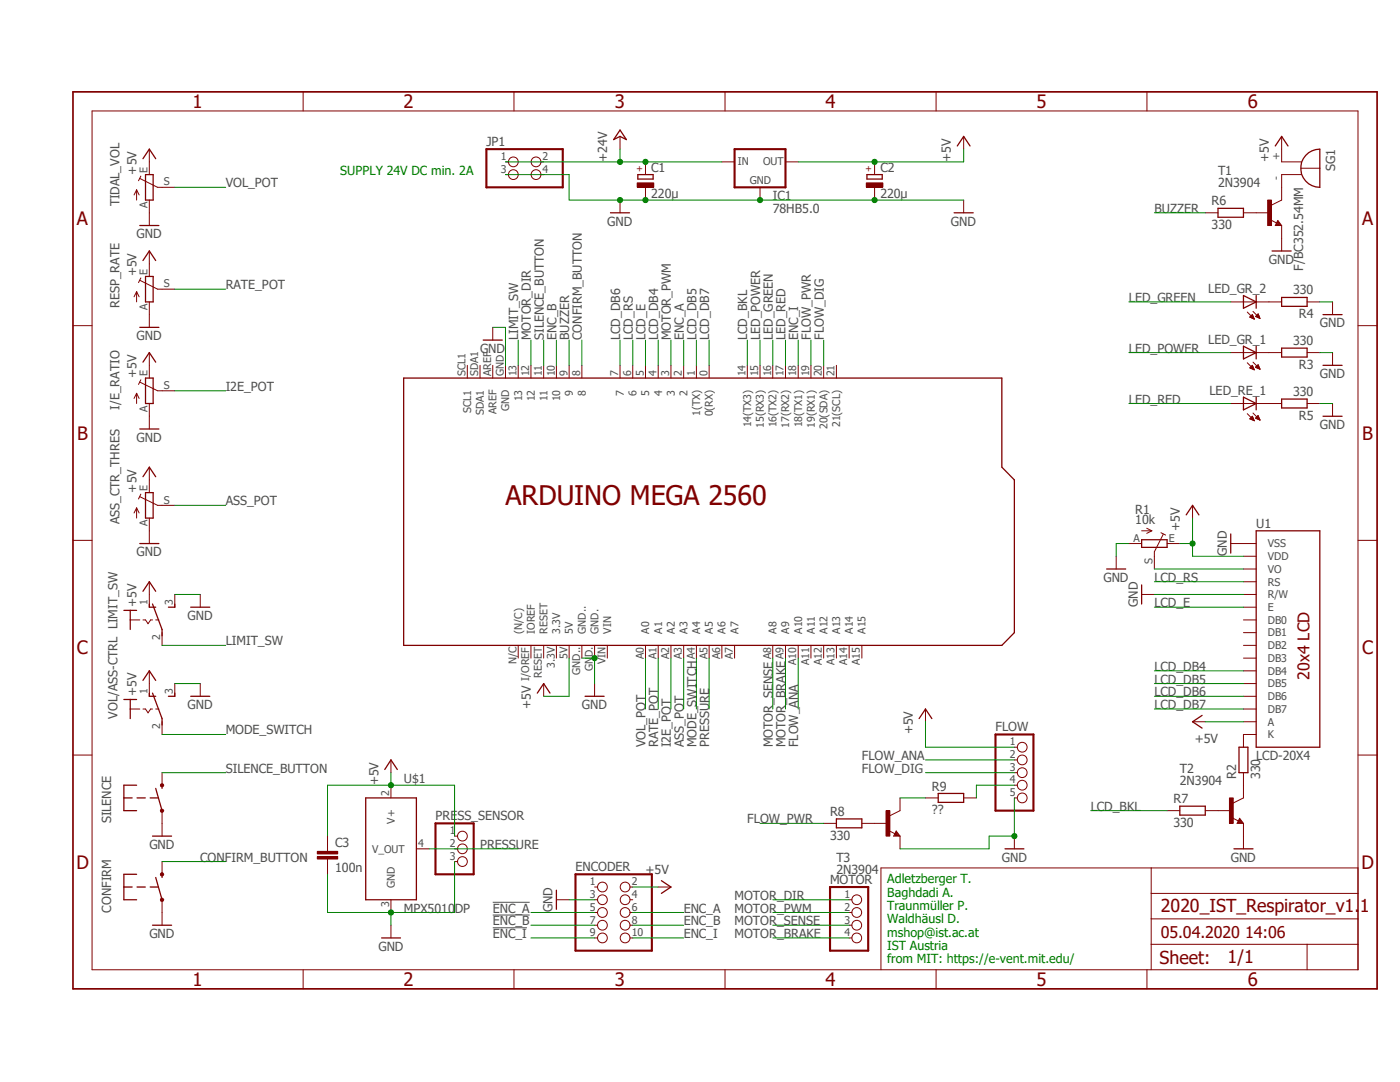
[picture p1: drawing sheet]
<svg xmlns="http://www.w3.org/2000/svg" width="279mm" height="216mm" viewBox="0 0 279 216" stroke-linecap="round" stroke-linejoin="round" font-family="sans-serif">
<path d="M14.1 18l261.1 179.9M275.2 18l-261.1 179.9" fill="none" stroke="#fff" stroke-width=".2"/>
<path d="M98.3 185.1h6.9M98.3 182.6h7.4M98.3 180h7.4" fill="none" stroke="#505050" stroke-width=".2"/>
<path d="M97.1 29.8h15.2v7.6h-15.2z" fill="none" stroke="#800000" stroke-width=".42"/>
<g fill="none" stroke="#800000" stroke-width=".2">
<path d="M100.9 32.3h.6M100.9 34.8h.6M107.9 32.3h.6M107.9 34.8h.6"/>
<circle cx="102.4" cy="32.3" r=".98"/>
<circle cx="102.4" cy="34.8" r=".98"/>
<circle cx="107" cy="32.3" r=".98"/>
<circle cx="107" cy="34.8" r=".98"/>
</g>
<path d="M127.3 34.8h3v.9h-3z" fill="none" stroke="#800000" stroke-width=".25"/>
<path d="M127.2 36.5h3.3v.8h-3.3z" fill-rule="evenodd" fill="#800000"/>
<path d="M127.2 36.5h3.3v.8h-3.3zM128.8 32.3v2.5M128.8 37.4v2.5" fill="none" stroke="#800000" stroke-width=".2"/>
<path d="M173 34.8h3.1v.9h-3.1z" fill="none" stroke="#800000" stroke-width=".25"/>
<path d="M172.9 36.5h3.3v.8h-3.3z" fill-rule="evenodd" fill="#800000"/>
<g fill="none" stroke="#800000" stroke-width=".2">
<path d="M60.5 18.3v3.8M102.6 18.3v3.8M144.7 18.3v3.8M186.8 18.3v3.8M228.9 18.3v3.8M18.4 22.1h252.6v171.4h-252.6zM27.3 37.9v2M27.3 37.9l-.5 1M27.3 37.9l.5 1M27.9 35.6l3.6 1.8h3.4M28.1 35.1l-.5 1M29.8 29.8v5"/>
<path d="M29.8 39.9v5.1M123.7 27.2v2.6M123.7 39.9v2.6M144.1 32.3h2.5M151.7 37.4v2.5M156.8 32.3h2.5M172.9 36.5h3.3v.8h-3.3zM174.5 32.3v2.5M174.5 37.4v2.5M192.3 27.2v2.6M192.3 39.9v2.6M255.8 39.9l-2.1 1"/>
<path d="M27.3 58.2v2M27.3 58.2l-.5 1M27.3 58.2l.5 1M27.9 55.9l3.6 1.8h3.4M28.1 55.5l-.5 .9M29.8 50.1v5.1M253.5 43.9l1.3 .6M255 44l.8 1h-1.3zM14.6 65h3.8M27.3 78.5v2M27.3 78.5l-.5 1M27.3 78.5l.5 1"/>
<path d="M27.9 76.2l3.6 1.8h3.4M28.1 75.8l-.5 .9M29.8 60.2v5.1M29.8 70.4v5M98.3 65.3v2.6M245.6 70.4h10.2M245.6 60.2h10.2M248.9 72.4l1.4 1.4M248.9 62.3l1.4 1.4M249.4 73.4l.5-.5 .4 .9zM249.4 63.3l.9 .4M249.4 63.3l.5-.5 .4 .9"/>
<path d="M249.4 63.2h.7M249.5 73.4h.6M249.5 63.2h.6M249.6 73.5h.6M249.6 73.3h.5M249.6 63.3h.6M249.6 73.2h.5M249.6 63.1h.5M249.7 73.1h.3M249.7 63h.3M249.8 73.6h.4M249.8 73h.2"/>
<path d="M249.8 63.5h.4M249.8 62.9h.2M249.9 72.9h.1M249.9 62.8h.1M250 73.7h.3M250 63.5h.3M250.1 72.3l1.4 1.4M250.1 62.1l1.4 1.4M250.2 73.7h.1M250.2 63.6h.1M250.6 73.3h.7M250.6 73.3l.9 .4"/>
<path d="M250.6 73.3l.5-.5 .4 .9M250.7 73.2h.5M250.7 63.2h.6M250.7 63.1h.6M250.7 73.1h.5M250.7 63h.5M250.8 73.4h.5M250.8 73h.4M250.8 62.9h.4M250.9 63.2h.4M250.9 72.9h.3M250.9 62.8h.3"/>
<path d="M251 73.5h.4M251 62.7h.1M251 72.9h.1M251 63.3h.4M251.1 62.7l-.5 .5 .9 .3M251.1 62.7l.4 .8M251.1 62.7h.1M251.2 73.6h.2M251.2 63.5h.2M251.4 73.7h.1M260.9 70.4h2.5M260.9 60.2h2.5"/>
<path d="M271 65h3.8M27.9 99.1l3.6 1.7h3.4M28.1 98.6l-.5 1M29.8 80.5v5.1M29.8 93.2v5.1M245.6 80.5h10.2M248.9 82.5l1.4 1.4M249.4 83.6l.5-.5 .4 .8zM249.5 83.6h.7M249.5 83.5h.6M249.6 83.4h.5M249.7 83.7h.5"/>
<path d="M249.7 83.4h.4M249.8 83.2h.2M249.9 83.1h.1M249.9 83.8h.3M250.1 82.4l1.4 1.4M250.1 83.9h.2M250.3 83.9h.1M250.6 83.4l.5-.5 .4 .9zM250.6 83.4h.7M250.7 83.4h.5M250.7 83.5h.6M250.8 83.2h.4"/>
<path d="M250.9 83.1h.3M250.9 83.6h.5M251 83.1h.1M251 83h.1M251.1 83.7h.3M251.3 83.8h.2M260.9 80.5h2.5M14.6 107.8h3.8M27.3 101.3v2.1M27.3 101.3l-.5 1.1M27.3 101.3l.5 1.1M29.8 103.4v5.1"/>
<path d="M29.8 116.1v5.1M34.9 118.6v2.6M40 118.6v2.6M225.3 108.5h2.5M227.8 105.9h2.1M228.9 105.4l1 .5M229.9 105.9l-1 .5M231.7 106.3l.9 .5M232.2 106.6l-1.8 3.5v3.4M232.9 108.5h2.6M248.2 108.5h2.5M248.2 118.6h2.5"/>
<path d="M248.2 116.1h2.5M248.2 111h2.5M248.2 113.5h2.5M271 107.8h3.8M26 123.7h1.9M28.5 123.7h.5l.5 .8 .6-.8h.3M29.8 133.9v5M31.1 123.7h.6M32.3 126.2v2.6M34.9 136.4v2.5M40 136.4v2.5M108.5 136.4v2.5"/>
<path d="M118.7 136.4v2.5M248.2 123.7h2.5M248.2 126.2h2.5M248.2 128.8h2.5M248.2 131.3h2.5M248.2 133.9h2.5M248.2 136.4h2.5M248.2 138.9h2.5M248.2 121.2h2.5M14.6 150.7h3.8M26 141.5h1.9M28.5 141.5h.5l.5 .7 .6-.7h.3"/>
<path d="M31.1 141.5h.6M32.3 144v2.6M248.2 141.5h2.5M248.2 144h2.5M248.2 154.2v2.5M250.7 146.6h-2.5v2.5M271 150.7h3.8M32.3 164.3v2.5M118.7 177h.5M118.7 179.5h.5M125.7 177h.6M125.7 179.5h.6"/>
<path d="M229.7 173.2v20.3M229.7 178.3h41.3M271 173.2h-95.2v20.3M32.3 182.1v2.5M60.5 193.5v3.8M102.6 193.5v3.8M118.7 182.1h.5M118.7 184.6h.5M118.7 187.2h.5M125.7 182.1h.6M125.7 184.6h.6M125.7 187.2h.6"/>
<path d="M144.7 193.5v3.8M186.8 193.5v3.8M228.9 193.5v3.8M229.7 188.4h41.3M229.7 183.3h41.3M260.9 188.4v5.1"/>
<circle cx="120.2" cy="179.5" r=".98"/>
<circle cx="120.2" cy="177" r=".98"/>
<circle cx="124.8" cy="177" r=".98"/>
<circle cx="124.8" cy="179.5" r=".98"/>
<circle cx="120.2" cy="182.1" r=".98"/>
<circle cx="120.2" cy="187.2" r=".98"/>
<circle cx="120.2" cy="184.6" r=".98"/>
<circle cx="124.8" cy="182.1" r=".98"/>
<circle cx="124.8" cy="184.6" r=".98"/>
<circle cx="124.8" cy="187.2" r=".98"/>
</g>
<path d="M146.6 29.8h10.2v7.6h-10.2zM114.9 174.5h15.2v15.2h-15.2z" fill="none" stroke="#800000" stroke-width=".42"/>
<g fill="none" stroke="#800000" stroke-width=".25">
<path d="M28.5 31.7l1.3-1.9 1.3 1.9M29 34.8h1.6v5.1h-1.6zM123.7 26l1.3 1.9-1.3-.7-1.2 .7zM191.1 29.1l1.2-1.9 1.3 1.9M27.9 45h3.8M28.5 52l1.3-1.9 1.3 1.9M29 55.2h1.6v5h-1.6zM121.8 42.5h3.8M190.4 42.5h3.8M248.2 59l2.5 1.2-2.5 1.3zM250.7 59v2.5M255 44.5l.1 .2h-.3l.2-.5 .5 .7h-.7"/>
<path d="M255.8 59.4h5.1v1.7h-5.1zM27.9 65.3h3.8M28.5 72.3l1.3-1.9 1.3 1.9M29 75.4h1.6v5.1h-1.6zM96.4 67.9h3.8M248.2 69.1l2.5 1.3-2.5 1.2zM248.2 79.2l2.5 1.3-2.5 1.3zM250.7 69.1v2.5M250.7 79.2v2.6M255.8 69.5h5.1v1.7h-5.1zM255.8 79.6h5.1v1.8h-5.1zM27.9 85.6h3.8"/>
<path d="M28.5 95.1l1.3-1.9 1.3 1.9M29 98.3h1.6v5.1h-1.6zM27.9 108.5h3.8M28.5 118l1.3-1.9 1.3 1.9M227.8 107.7h5.1v1.5h-5.1zM250.7 105.9h12.7v43.2h-12.7zM24.7 121.8h2.6M24.7 139.6h2.6M26 121.8v3.8M26 139.6v3.8M28.5 135.8l1.3-1.9 1.3 1.9M29.8 138.3v.6h1.3"/>
<path d="M29.8 120.5v.7h1.3M30.4 120.5l1.9 5.1v1.3M30.4 138.3l1.9 5.1v1.3M34.9 138.3v.6h-1.3M34.9 120.5v.7h-1.3M38.1 138.9h3.8M38.1 121.2h3.8M107.2 138.3l1.3-1.9 1.3 1.9M116.8 138.9h3.8M247.3 149.1h1.7v5.1h-1.7zM30.4 166.8h3.8M30.4 184.6h3.8"/>
</g>
<path d="M14.6 18.3h260.2v179h-260.2z" fill="none" stroke="#800000" stroke-width=".34"/>
<path d="M253 39.9h.7v5.1h-.7z" fill-rule="evenodd" fill="#800000"/>
<path d="M253 39.9h.7v5.1h-.7zM255.8 37.4v2.5M250.7 42.5h2.5M255.8 45v2.5M248.2 159.2l-2.1 1M245.9 163.2l1.3 .6M247.4 163.3l.8 1h-1.3z" fill="none" stroke="#800000" stroke-width=".2"/>
<path d="M247.4 163.8l.1 .2h-.4l.3-.5 .5 .7h-.8" fill="none" stroke="#800000" stroke-width=".25"/>
<path d="M245.4 159.2h.7v5.1h-.7z" fill-rule="evenodd" fill="#800000"/>
<g fill="none" stroke="#800000" stroke-width=".2">
<path d="M255.8 27.2v5.1h3.9M259.6 33.6h3.8M259.7 34.8h-3.9v2.6M240.5 42.5h2.6M248.2 42.5h2.5M255.8 47.5v2.6M265.9 60.2v2.6M265.9 70.4v2.5M265.9 80.5v2.6M222.8 111v2.5M227.8 118.6h2.6M238 100.8v2.6"/>
<path d="M245.6 108.5h2.6M78 151.6v2.6M78 156.7v2.5M238 144h2.5M245.4 159.2h.7v5.1h-.7zM248.2 156.7v2.5M65.4 169.4v.5M65.4 171.4v.5M78 179.5v2.6M83.1 169.4h2.5M90.7 169.4h.6M90.7 166.8h.6"/>
<path d="M90.7 171.9h.6M111 179.5h2.6M131.4 177h2.5M169.5 179.5h.5M232.9 161.8h2.6M240.5 161.8h5.1M248.2 164.3v5.1M78 184.6v2.6M169.5 182.1h.5M169.5 184.6h.5M169.5 187.2h.5"/>
<circle cx="92.3" cy="166.8" r=".98"/>
<circle cx="92.3" cy="169.4" r=".98"/>
<circle cx="92.3" cy="171.9" r=".98"/>
<circle cx="171" cy="179.5" r=".98"/>
<circle cx="171" cy="187.2" r=".98"/>
<circle cx="171" cy="182.1" r=".98"/>
<circle cx="171" cy="184.6" r=".98"/>
</g>
<g fill="none" stroke="#800000" stroke-width=".25">
<path d="M254.5 29.1l1.3-1.9 1.2 1.9M260.6 31a3.8 3.8 0 0 1 2.8-1.2v7.6a3.8 3.8 0 0 1-3.5-2.3 3.8 3.8 0 0 1 .7-4.1zM243.1 41.6h5.1v1.7h-5.1zM253.9 50.1h3.8M264 62.8h3.8M264 72.9h3.8M264 83.1h3.8M220.9 113.5h3.8M227.8 116.7v3.8M236.7 102.7l1.3-1.9 1.3 1.9M245.6 106.6v3.8M73 159.2h10.1v20.3h-10.1z"/>
<path d="M76.8 153.5l1.2-1.9 1.3 1.9M239.9 142.7l-1.9 1.3 1.9 1.3M111 177.6v3.8M132 175.7l1.9 1.3-1.9 1.3M235.5 160.9h5v1.7h-5zM246.3 169.4h3.8M76.2 187.2h3.7"/>
</g>
<path d="M86.9 164.3h7.6v10.2h-7.6zM165.7 177h7.6v12.7h-7.6z" fill="none" stroke="#800000" stroke-width=".42"/>
<path d="M63.3 170.9h4.1v.5h-4.1z" fill-rule="evenodd" fill="#800000"/>
<path d="M63.3 170.9h4.1v.5h-4.1z" fill="none" stroke="#800000" stroke-width=".2"/>
<path d="M63.3 169.9h4.1v.5h-4.1z" fill-rule="evenodd" fill="#800000"/>
<g fill="none" stroke="#800000" stroke-width=".2">
<path d="M93.3 72.9v2.5M95.8 72.9v2.5M98.3 72.9v2.5M100.9 72.9v2.5M103.4 72.9v2.5M106 72.9v2.5M108.5 72.9v2.5M111 72.9v2.5M113.6 72.9v2.5M116.1 72.9v2.5M123.7 72.9v2.5M126.3 72.9v2.5"/>
<path d="M128.8 72.9v2.5M131.4 72.9v2.5M133.9 72.9v2.5M136.4 72.9v2.5M139 72.9v2.5M141.5 72.9v2.5M149.1 72.9v2.5M151.7 72.9v2.5M154.2 72.9v2.5M156.8 72.9v2.5M159.3 72.9v2.5M161.8 72.9v2.5"/>
<path d="M164.4 72.9v2.5M166.9 72.9v2.5M103.4 128.8v2.5M106 128.8v2.5M108.5 128.8v2.5M111 128.8v2.5M113.6 128.8v2.5M116.1 128.8v2.5M118.7 128.8v2.5M121.2 128.8v2.5M128.8 128.8v2.5M131.4 128.8v2.5"/>
<path d="M133.9 128.8v2.5M136.4 128.8v2.5M139 128.8v2.5M141.5 128.8v2.5M144.1 128.8v2.5M146.6 128.8v2.5M154.2 128.8v2.5M156.8 128.8v2.5M159.3 128.8v2.5M161.8 128.8v2.5M164.4 128.8v2.5M166.9 128.8v2.5"/>
<path d="M169.5 128.8v2.5M172 128.8v2.5M63.3 169.9h4.1v.5h-4.1zM65.4 166.8v2.6M65.4 171.9v2.6"/>
</g>
<path d="M80.6 75.4h119.3v17.8l2.5 2.6v30.4l-2.5 2.6h-119.3zM31.1 157.3l1.2 4.5M32.3 156.7v.6" fill="none" stroke="#800000" stroke-width=".25"/>
<path d="M32.1 161.5h.5l.1 .3-.1 .2h-.5z" fill-rule="evenodd" fill="#800000"/>
<path d="M32.1 161.5h.5l.1 .3-.1 .2h-.5z" fill="none" stroke="#800000" stroke-width=".2"/>
<path d="M32.1 156.5h.5l.1 .2-.1 .2h-.5z" fill-rule="evenodd" fill="#800000"/>
<path d="M32.1 156.5h.5l.1 .2-.1 .2h-.5zM32.3 154.2v2.5M32.3 161.8v2.5" fill="none" stroke="#800000" stroke-width=".2"/>
<path d="M24.7 159.2h1.7M27.3 156.7h-2.6v5.1h2.6M27.3 159.2h1.7M30 159.2h1.6M31.1 175.1l1.2 4.4M32.3 174.5v.6" fill="none" stroke="#800000" stroke-width=".25"/>
<path d="M32.1 179.3l.2-.1 .3 .1 .1 .2-.1 .3h-.5z" fill-rule="evenodd" fill="#800000"/>
<path d="M32.1 179.3l.2-.1 .3 .1 .1 .2-.1 .3h-.5z" fill="none" stroke="#800000" stroke-width=".2"/>
<path d="M32.1 174.2l.2-.1 .3 .1 .1 .3-.1 .2h-.5z" fill-rule="evenodd" fill="#800000"/>
<g fill="none" stroke="#800000" stroke-width=".2">
<path d="M202.4 149.1h.6M202.4 151.6h.6M202.4 154.2h.6M202.4 156.7h.6M202.4 159.2h.6M32.1 174.2l.2-.1 .3 .1 .1 .3-.1 .2h-.5zM32.3 171.9v2.6M32.3 179.5v2.6M177.4 165.7l1.2 .7M178.9 165.8l.7 1h-1.2zM179.6 161.8l-2 1M202.4 166.8v2.6"/>
<circle cx="204" cy="151.6" r=".98"/>
<circle cx="204" cy="149.1" r=".98"/>
<circle cx="204" cy="154.2" r=".98"/>
<circle cx="204" cy="156.7" r=".98"/>
<circle cx="204" cy="159.2" r=".98"/>
</g>
<path d="M24.7 177h1.7M27.3 174.5h-2.6v5h2.6M27.3 177h1.7M30 177h1.6M178.9 166.3l.1 .3h-.4l.3-.5 .5 .6h-.8M200.6 169.4h3.7" fill="none" stroke="#800000" stroke-width=".25"/>
<path d="M198.7 146.6h7.5v15.2h-7.5z" fill="none" stroke="#800000" stroke-width=".42"/>
<path d="M176.8 161.8h.8v5h-.8z" fill-rule="evenodd" fill="#800000"/>
<path d="M179.6 159.2v2.6M184.7 141.5v2.5M184.7 159.2h2.5M192.3 159.2h2.6M164.4 164.3h2.5M172 164.3h5.1M176.8 161.8h.8v5h-.8zM179.6 166.8v2.6" fill="none" stroke="#800000" stroke-width=".2"/>
<path d="M183.4 143.4l1.3-1.9 1.3 1.9M187.2 158.3h5.1v1.8h-5.1zM166.9 163.4h5.1v1.8h-5.1z" fill="none" stroke="#800000" stroke-width=".25"/>
<path d="M100.9 34.8h12.7v5.1M123.7 39.9h68.6" fill="none" stroke="#008000" stroke-width=".2"/>
<circle cx="123.7" cy="39.9" r=".51" fill="#008000"/>
<circle cx="123.7" cy="39.9" r=".51" fill="none" stroke="#008000" stroke-width=".2"/>
<circle cx="128.8" cy="39.9" r=".51" fill="#008000"/>
<circle cx="128.8" cy="39.9" r=".51" fill="none" stroke="#008000" stroke-width=".2"/>
<circle cx="151.7" cy="39.9" r=".51" fill="#008000"/>
<circle cx="151.7" cy="39.9" r=".51" fill="none" stroke="#008000" stroke-width=".2"/>
<circle cx="174.5" cy="39.9" r=".51" fill="#008000"/>
<g fill="none" stroke="#008000" stroke-width=".2">
<path d="M113.6 39.9h10.1M116.1 131.3h2.6v5.1"/>
<circle cx="174.5" cy="39.9" r=".51"/>
</g>
<circle cx="118.7" cy="131.3" r=".51" fill="#008000"/>
<g fill="none" stroke="#008000" stroke-width=".2">
<path d="M98.3 65.3h2.6v7.6M263.4 60.2h2.5M263.4 70.4h2.5M263.4 80.5h2.5M34.9 118.6h5.1M225.3 108.5h-2.5v2.5M230.4 118.6h17.8M34.9 136.4h5.1M90.7 171.9v10.2h-12.7v2.5M113.6 179.5h5.1"/>
<circle cx="118.7" cy="131.3" r=".51"/>
</g>
<circle cx="78" cy="182.1" r=".51" fill="#008000"/>
<g fill="none" stroke="#008000" stroke-width=".2">
<path d="M202.4 159.2v7.6h-5v2.6h-17.8M65.4 174.5v7.6h12.6"/>
<circle cx="78" cy="182.1" r=".51"/>
</g>
<circle cx="202.4" cy="166.8" r=".51" fill="#008000"/>
<g fill="none" stroke="#008000" stroke-width=".2">
<path d="M100.9 32.3h43.2M123.7 29.8v2.5"/>
<circle cx="202.4" cy="166.8" r=".51"/>
</g>
<circle cx="128.8" cy="32.3" r=".51" fill="#008000"/>
<circle cx="128.8" cy="32.3" r=".51" fill="none" stroke="#008000" stroke-width=".2"/>
<circle cx="123.7" cy="32.3" r=".51" fill="#008000"/>
<g fill="none" stroke="#008000" stroke-width=".2">
<path d="M192.3 29.8v2.5h-33"/>
<circle cx="123.7" cy="32.3" r=".51"/>
</g>
<circle cx="174.5" cy="32.3" r=".51" fill="#008000"/>
<g fill="none" stroke="#008000" stroke-width=".2">
<path d="M235.5 108.5h2.5M238 103.4v7.6h10.2M113.6 131.3v7.6h-5.1"/>
<circle cx="174.5" cy="32.3" r=".51"/>
</g>
<circle cx="238" cy="108.5" r=".51" fill="#008000"/>
<g fill="none" stroke="#008000" stroke-width=".2">
<path d="M78 154.2v2.5h12.7v10.1M240.5 144h7.7M126.3 177h5.1"/>
<circle cx="238" cy="108.5" r=".51"/>
</g>
<circle cx="78" cy="156.7" r=".51" fill="#008000"/>
<g fill="none" stroke="#008000" stroke-width=".2">
<path d="M34.9 37.4h10.1M34.9 57.7h10.1M230.4 42.5h10.1M34.9 78h10.1M103.4 67.9v5M106 67.9v5M108.5 67.9v5M111 67.9v5M113.6 67.9v5M116.1 67.9v5M123.7 67.9v5M126.3 67.9v5"/>
<path d="M128.8 67.9v5M131.4 67.9v5M133.9 67.9v5M136.4 67.9v5M139 67.9v5M141.5 67.9v5M149.1 67.9v5M151.7 67.9v5M154.2 67.9v5M156.8 67.9v5M159.3 67.9v5M161.8 67.9v5"/>
<path d="M164.4 67.9v5M225.3 60.2h20.3M225.3 70.4h20.3M225.3 80.5h20.3M34.9 100.8h10.1M230.4 113.5h17.8M230.4 116.1h17.8M32.3 128.8h12.7M128.8 131.3v10.2M131.4 131.3v10.2M133.9 131.3v10.2M136.4 131.3v10.2"/>
<path d="M139 131.3v10.2M141.5 131.3v10.2M154.2 131.3v10.2M156.8 131.3v10.2M159.3 131.3v10.2M230.4 121.2h17.8M230.4 133.9h17.8M230.4 136.4h17.8M230.4 138.9h17.8M32.3 154.2h12.7M32.3 146.6h12.7M78 156.7h-12.6v10.1"/>
<path d="M179.6 159.2h5.1M184.7 144v5.1h17.7M184.7 154.2h17.7M184.7 151.6h17.7M202.4 156.7h-7.5v2.5M230.4 141.5h17.8M32.3 171.9h12.7M85.6 169.4h17.8M151.7 164.3h12.7M154.2 179.5h15.3M217.7 161.8h15.2M106 182.1h12.7"/>
<path d="M106 184.6h12.7M106 187.2h12.7M126.3 182.1h10.1M126.3 184.6h10.1M126.3 187.2h10.1M154.2 182.1h15.3M154.2 184.6h15.3M154.2 187.2h15.3"/>
<circle cx="78" cy="156.7" r=".51"/>
</g>
<text font-size="5.4" fill="#800000" x="100.9" y="100.8">ARDUINO MEGA 2560</text>
<g font-size="3.7" fill="#800000">
<text x="38.4" y="21.5">1</text>
<text x="80.6" y="21.5">2</text>
<text x="122.7" y="21.5">3</text>
<text x="164.8" y="21.5">4</text>
<text x="206.9" y="21.5">5</text>
<text x="249" y="21.5">6</text>
<text x="15.4" y="44.9">A</text>
<text x="271.8" y="44.9">A</text>
<text x="15.4" y="87.7">B</text>
<text x="271.9" y="87.7">B</text>
<text x="15.4" y="130.6">C</text>
<text x="271.8" y="130.6">C</text>
<text x="15.2" y="173.4">D</text>
<text x="271.7" y="173.4">D</text>
<text x="38.4" y="196.7">1</text>
<text x="80.6" y="196.7">2</text>
<text x="122.7" y="196.7">3</text>
<text x="164.8" y="196.7">4</text>
<text x="206.9" y="196.7">5</text>
<text x="249" y="196.7">6</text>
</g>
<g font-size="3.6" fill="#800000">
<text x="231.7" y="182.1">2020_IST_Respirator_v1.1</text>
<text x="231.4" y="192.4">Sheet:</text>
<text x="245" y="192.2">1/1</text>
</g>
<g font-size="3.2" fill="#800000">
<text x="261.4" y="135.6" transform="rotate(-90 261.4 135.6)">20x4 LCD</text>
<text x="231.6" y="187.2">05.04.2020 14:06</text>
</g>
<g font-size="2.5" fill="#505050">
<text x="97.1" y="29.1">JP1</text>
<text x="27.3" y="34.8" transform="rotate(-90 27.3 34.8)">+5V</text>
<text x="121.2" y="32.3" transform="rotate(-90 121.2 32.3)">+24V</text>
<text x="130" y="34.4">C1</text>
<text x="175.7" y="34.4">C2</text>
<text x="189.8" y="32.3" transform="rotate(-90 189.8 32.3)">+5V</text>
<text x="243.1" y="34.8">T1</text>
<text x="253.2" y="32.3" transform="rotate(-90 253.2 32.3)">+5V</text>
<text x="266.4" y="34.2" transform="rotate(-90 266.4 34.2)">SG1</text>
<text x="23.8" y="41.2" transform="rotate(-90 23.8 41.2)">TIDAL_VOL</text>
<text x="45" y="37.4">VOL_POT</text>
<text x="130" y="39.4">220µ</text>
<text x="154.2" y="39.9">IC1</text>
<text x="175.7" y="39.4">220µ</text>
<text x="241.8" y="40.9">R6</text>
<text x="243.1" y="37.4">2N3904</text>
<text x="27.3" y="47.5">GND</text>
<text x="121.2" y="45">GND</text>
<text x="154.2" y="42.5">78HB5.0</text>
<text x="189.8" y="45">GND</text>
<text x="230.4" y="42.5">BUZZER</text>
<text x="241.8" y="45.8">330</text>
<text x="253.2" y="52.6">GND</text>
<text x="260.1" y="54" transform="rotate(-90 260.1 54)">F/BC352.54MM</text>
<text x="27.3" y="55.2" transform="rotate(-90 27.3 55.2)">+5V</text>
<text x="45" y="57.7">RATE_POT</text>
<text x="241.1" y="58.5">LED_GR_2</text>
<text x="258.1" y="58.7">330</text>
<text x="23.8" y="61.5" transform="rotate(-90 23.8 61.5)">RESP_RATE</text>
<text x="225.3" y="60.2">LED_GREEN</text>
<text x="259.2" y="63.5">R4</text>
<text x="263.4" y="65.3">GND</text>
<text x="27.3" y="67.9">GND</text>
<text x="95.8" y="70.4">GND</text>
<text x="103.4" y="67.9" transform="rotate(-90 103.4 67.9)">LIMIT_SW</text>
<text x="106" y="67.9" transform="rotate(-90 106 67.9)">MOTOR_DIR</text>
<text x="108.5" y="67.9" transform="rotate(-90 108.5 67.9)">SILENCE_BUTTON</text>
<text x="111" y="67.9" transform="rotate(-90 111 67.9)">ENC_B</text>
<text x="113.6" y="67.9" transform="rotate(-90 113.6 67.9)">BUZZER</text>
<text x="116.1" y="67.9" transform="rotate(-90 116.1 67.9)">CONFIRM_BUTTON</text>
<text x="123.7" y="67.9" transform="rotate(-90 123.7 67.9)">LCD_DB6</text>
<text x="126.3" y="67.9" transform="rotate(-90 126.3 67.9)">LCD_RS</text>
<text x="128.8" y="67.9" transform="rotate(-90 128.8 67.9)">LCD_E</text>
<text x="131.4" y="67.9" transform="rotate(-90 131.4 67.9)">LCD_DB4</text>
<text x="133.9" y="67.9" transform="rotate(-90 133.9 67.9)">MOTOR_PWM</text>
<text x="136.4" y="67.9" transform="rotate(-90 136.4 67.9)">ENC_A</text>
<text x="139" y="67.9" transform="rotate(-90 139 67.9)">LCD_DB5</text>
<text x="141.5" y="67.9" transform="rotate(-90 141.5 67.9)">LCD_DB7</text>
<text x="149.1" y="67.9" transform="rotate(-90 149.1 67.9)">LCD_BKL</text>
<text x="151.7" y="67.9" transform="rotate(-90 151.7 67.9)">LED_POWER</text>
<text x="154.2" y="67.9" transform="rotate(-90 154.2 67.9)">LED_GREEN</text>
<text x="156.8" y="67.9" transform="rotate(-90 156.8 67.9)">LED_RED</text>
<text x="159.3" y="67.9" transform="rotate(-90 159.3 67.9)">ENC_I</text>
<text x="161.8" y="67.9" transform="rotate(-90 161.8 67.9)">FLOW_PWR</text>
<text x="164.4" y="67.9" transform="rotate(-90 164.4 67.9)">FLOW_DIG</text>
<text x="225.3" y="70.4">LED_POWER</text>
<text x="241.1" y="68.6">LED_GR_1</text>
<text x="258.1" y="68.9">330</text>
<text x="27.3" y="75.4" transform="rotate(-90 27.3 75.4)">+5V</text>
<text x="45" y="78">I2E_POT</text>
<text x="259.2" y="73.7">R3</text>
<text x="263.4" y="75.4">GND</text>
<text x="23.8" y="81.8" transform="rotate(-90 23.8 81.8)">I/E_RATIO</text>
<text x="225.3" y="80.5">LED_RED</text>
<text x="241.4" y="78.7">LED_RE_1</text>
<text x="258.1" y="79">330</text>
<text x="259.2" y="83.8">R5</text>
<text x="27.3" y="88.1">GND</text>
<text x="263.4" y="85.6">GND</text>
<text x="27.3" y="98.3" transform="rotate(-90 27.3 98.3)">+5V</text>
<text x="45" y="100.8">ASS_POT</text>
<text x="23.8" y="104.6" transform="rotate(-90 23.8 104.6)">ASS_CTR_THRES</text>
<text x="226.6" y="104.6">10k</text>
<text x="226.6" y="102.5">R1</text>
<text x="235.5" y="105.9" transform="rotate(-90 235.5 105.9)">+5V</text>
<text x="250.7" y="105.4">U1</text>
<text x="27.3" y="111">GND</text>
<text x="244.9" y="110.9" transform="rotate(-90 244.9 110.9)">GND</text>
<text x="220.2" y="116.1">GND</text>
<text x="230.4" y="116.1">LCD_RS</text>
<text x="27.3" y="121.2" transform="rotate(-90 27.3 121.2)">+5V</text>
<text x="37.4" y="123.7">GND</text>
<text x="227.1" y="121.1" transform="rotate(-90 227.1 121.1)">GND</text>
<text x="230.4" y="121.2">LCD_E</text>
<text x="45" y="128.8">LIMIT_SW</text>
<text x="230.4" y="133.9">LCD_DB4</text>
<text x="230.4" y="136.4">LCD_DB5</text>
<text x="23.5" y="143.4" transform="rotate(-90 23.5 143.4)">VOL/ASS-CTRL LIMIT_SW</text>
<text x="27.3" y="138.9" transform="rotate(-90 27.3 138.9)">+5V</text>
<text x="37.4" y="141.5">GND</text>
<text x="106" y="141.5" transform="rotate(-90 106 141.5)">+5V</text>
<text x="116.1" y="141.5">GND</text>
<text x="230.4" y="138.9">LCD_DB6</text>
<text x="230.4" y="141.5">LCD_DB7</text>
<text x="45" y="146.6">MODE_SWITCH</text>
<text x="128.8" y="149.1" transform="rotate(-90 128.8 149.1)">VOL_POT</text>
<text x="131.4" y="149.1" transform="rotate(-90 131.4 149.1)">RATE_POT</text>
<text x="133.9" y="149.1" transform="rotate(-90 133.9 149.1)">I2E_POT</text>
<text x="136.4" y="149.1" transform="rotate(-90 136.4 149.1)">ASS_POT</text>
<text x="139" y="149.1" transform="rotate(-90 139 149.1)">MODE_SWITCH</text>
<text x="141.5" y="149.1" transform="rotate(-90 141.5 149.1)">PRESSURE</text>
<text x="154.2" y="149.1" transform="rotate(-90 154.2 149.1)">MOTOR_SENSE</text>
<text x="156.8" y="149.1" transform="rotate(-90 156.8 149.1)">MOTOR_BRAKE</text>
<text x="159.3" y="149.1" transform="rotate(-90 159.3 149.1)">FLOW_ANA</text>
<text x="182.2" y="146.6" transform="rotate(-90 182.2 146.6)">+5V</text>
<text x="198.7" y="145.9">FLOW</text>
<text x="238.4" y="148.3">+5V</text>
<text x="45" y="154.2">SILENCE_BUTTON</text>
<text x="172" y="154.2">FLOW_DIG</text>
<text x="172" y="151.6">FLOW_ANA</text>
<text x="235.5" y="154.2">T2</text>
<text x="246.7" y="155.5" transform="rotate(-90 246.7 155.5)">R2</text>
<text x="250.7" y="151.6">LCD-20X4</text>
<text x="251.5" y="155.5" transform="rotate(-90 251.5 155.5)">330</text>
<text x="75.5" y="156.7" transform="rotate(-90 75.5 156.7)">+5V</text>
<text x="80.6" y="156.2">U$1</text>
<text x="186" y="157.7">R9</text>
<text x="217.7" y="161.8">LCD_BKL</text>
<text x="234.2" y="160.3">R7</text>
<text x="235.5" y="156.7">2N3904</text>
<text x="22.2" y="164.3" transform="rotate(-90 22.2 164.3)">SILENCE</text>
<text x="86.9" y="163.7">PRESS_SENSOR</text>
<text x="149.1" y="164.3">FLOW_PWR</text>
<text x="165.7" y="167.6">330</text>
<text x="165.7" y="162.8">R8</text>
<text x="186" y="162.5">??</text>
<text x="234.2" y="165.1">330</text>
<text x="29.8" y="169.4">GND</text>
<text x="40" y="171.9">CONFIRM_BUTTON</text>
<text x="66.9" y="169">C3</text>
<text x="95.8" y="169.4">PRESSURE</text>
<text x="114.9" y="173.8">ENCODER</text>
<text x="166.9" y="171.9">T3</text>
<text x="199.9" y="171.9">GND</text>
<text x="245.6" y="171.9">GND</text>
<text x="66.9" y="174.1">100n</text>
<text x="128.8" y="174.5">+5V</text>
<text x="146.6" y="179.5">MOTOR_DIR</text>
<text x="165.7" y="176.4">MOTOR</text>
<text x="166.9" y="174.5">2N3904</text>
<text x="22.2" y="182.1" transform="rotate(-90 22.2 182.1)">CONFIRM</text>
<text x="80.6" y="182.1">MPX5010DP</text>
<text x="98.3" y="184.6">ENC_B</text>
<text x="98.3" y="182.1">ENC_A</text>
<text x="110.3" y="182" transform="rotate(-90 110.3 182)">GND</text>
<text x="136.4" y="182.1">ENC_A</text>
<text x="136.4" y="184.6">ENC_B</text>
<text x="146.6" y="182.1">MOTOR_PWM</text>
<text x="146.6" y="184.6">MOTOR_SENSE</text>
<text x="29.8" y="187.2">GND</text>
<text x="75.5" y="189.7">GND</text>
<text x="98.3" y="187.2">ENC_I</text>
<text x="136.4" y="187.2">ENC_I</text>
<text x="146.6" y="187.2">MOTOR_BRAKE</text>
</g>
<g font-size="2.5" fill="#008000">
<text x="67.9" y="34.8">SUPPLY 24V DC min. 2A</text>
<text x="177.1" y="176.2">Adletzberger T.</text>
<text x="177.1" y="178.9">Baghdadi A.</text>
<text x="177.1" y="181.6">Traunmüller P.</text>
<text x="177.1" y="184.2">Waldhäusl D.</text>
<text x="177.1" y="186.9">mshop@ist.ac.at</text>
<text x="177.1" y="189.6">IST Austria</text>
<text x="177.1" y="192.2">from MIT: https://e-vent.mit.edu/</text>
</g>
<g font-size="2.1" fill="#505050">
<text x="29.5" y="34.5" transform="rotate(-90 29.5 34.5)">E</text>
<text x="99.9" y="32">1</text>
<text x="99.9" y="34.5">3</text>
<text x="108.3" y="32">2</text>
<text x="108.3" y="34.5">4</text>
<text x="147.2" y="32.9">IN</text>
<text x="152.3" y="32.9">OUT</text>
<text x="255.4" y="35.9" transform="rotate(-90 255.4 35.9)">-</text>
<text x="255.4" y="32" transform="rotate(-90 255.4 32)">+</text>
<text x="29.5" y="41.5" transform="rotate(-90 29.5 41.5)">A</text>
<text x="32.7" y="37">S</text>
<text x="149.6" y="36.6">GND</text>
<text x="29.5" y="54.8" transform="rotate(-90 29.5 54.8)">E</text>
<text x="32.7" y="57.3">S</text>
<text x="29.5" y="61.8" transform="rotate(-90 29.5 61.8)">A</text>
<text x="29.5" y="75.1" transform="rotate(-90 29.5 75.1)">E</text>
<text x="32.7" y="77.6">S</text>
<text x="92.9" y="75.1" transform="rotate(-90 92.9 75.1)">SCL1</text>
<text x="95.5" y="75.1" transform="rotate(-90 95.5 75.1)">SDA1</text>
<text x="98" y="75.1" transform="rotate(-90 98 75.1)">AREF</text>
<text x="100.5" y="75.1" transform="rotate(-90 100.5 75.1)">GND</text>
<text x="103.1" y="75.1" transform="rotate(-90 103.1 75.1)">13</text>
<text x="105.6" y="75.1" transform="rotate(-90 105.6 75.1)">12</text>
<text x="108.2" y="75.1" transform="rotate(-90 108.2 75.1)">11</text>
<text x="110.7" y="75.1" transform="rotate(-90 110.7 75.1)">10</text>
<text x="113.2" y="75.1" transform="rotate(-90 113.2 75.1)">9</text>
<text x="115.8" y="75.1" transform="rotate(-90 115.8 75.1)">8</text>
<text x="123.4" y="75.1" transform="rotate(-90 123.4 75.1)">7</text>
<text x="125.9" y="75.1" transform="rotate(-90 125.9 75.1)">6</text>
<text x="128.5" y="75.1" transform="rotate(-90 128.5 75.1)">5</text>
<text x="131" y="75.1" transform="rotate(-90 131 75.1)">4</text>
<text x="133.6" y="75.1" transform="rotate(-90 133.6 75.1)">3</text>
<text x="136.1" y="75.1" transform="rotate(-90 136.1 75.1)">2</text>
<text x="138.6" y="75.1" transform="rotate(-90 138.6 75.1)">1</text>
<text x="141.2" y="75.1" transform="rotate(-90 141.2 75.1)">0</text>
<text x="148.8" y="75.1" transform="rotate(-90 148.8 75.1)">14</text>
<text x="151.3" y="75.1" transform="rotate(-90 151.3 75.1)">15</text>
<text x="153.9" y="75.1" transform="rotate(-90 153.9 75.1)">16</text>
<text x="156.4" y="75.1" transform="rotate(-90 156.4 75.1)">17</text>
<text x="158.9" y="75.1" transform="rotate(-90 158.9 75.1)">18</text>
<text x="161.5" y="75.1" transform="rotate(-90 161.5 75.1)">19</text>
<text x="164" y="75.1" transform="rotate(-90 164 75.1)">20</text>
<text x="166.5" y="75.1" transform="rotate(-90 166.5 75.1)">21</text>
<text x="29.5" y="82.2" transform="rotate(-90 29.5 82.2)">A</text>
<text x="94" y="82.5" transform="rotate(-90 94 82.5)">SCL1</text>
<text x="96.6" y="82.8" transform="rotate(-90 96.6 82.8)">SDA1</text>
<text x="99.1" y="82.7" transform="rotate(-90 99.1 82.7)">AREF</text>
<text x="101.6" y="82" transform="rotate(-90 101.6 82)">GND</text>
<text x="104.2" y="80.1" transform="rotate(-90 104.2 80.1)">13</text>
<text x="106.7" y="80.1" transform="rotate(-90 106.7 80.1)">12</text>
<text x="109.3" y="80.1" transform="rotate(-90 109.3 80.1)">11</text>
<text x="111.8" y="80.1" transform="rotate(-90 111.8 80.1)">10</text>
<text x="114.3" y="79" transform="rotate(-90 114.3 79)">9</text>
<text x="116.9" y="79" transform="rotate(-90 116.9 79)">8</text>
<text x="124.5" y="79" transform="rotate(-90 124.5 79)">7</text>
<text x="127" y="79" transform="rotate(-90 127 79)">6</text>
<text x="129.6" y="79" transform="rotate(-90 129.6 79)">5</text>
<text x="132.1" y="79" transform="rotate(-90 132.1 79)">4</text>
<text x="134.7" y="79" transform="rotate(-90 134.7 79)">3</text>
<text x="137.2" y="79" transform="rotate(-90 137.2 79)">2</text>
<text x="139.7" y="83" transform="rotate(-90 139.7 83)">1(TX)</text>
<text x="142.3" y="83.1" transform="rotate(-90 142.3 83.1)">0(RX)</text>
<text x="149.9" y="85.3" transform="rotate(-90 149.9 85.3)">14(TX3)</text>
<text x="152.4" y="85.4" transform="rotate(-90 152.4 85.4)">15(RX3)</text>
<text x="155" y="85.3" transform="rotate(-90 155 85.3)">16(TX2)</text>
<text x="157.5" y="85.4" transform="rotate(-90 157.5 85.4)">17(RX2)</text>
<text x="160.1" y="85.3" transform="rotate(-90 160.1 85.3)">18(TX1)</text>
<text x="162.6" y="85.4" transform="rotate(-90 162.6 85.4)">19(RX1)</text>
<text x="165.1" y="85.6" transform="rotate(-90 165.1 85.6)">20(SDA)</text>
<text x="167.7" y="85.2" transform="rotate(-90 167.7 85.2)">21(SCL)</text>
<text x="29.5" y="98" transform="rotate(-90 29.5 98)">E</text>
<text x="32.7" y="100.5">S</text>
<text x="29.5" y="105" transform="rotate(-90 29.5 105)">A</text>
<text x="226.2" y="108.1">A</text>
<text x="230" y="112.5" transform="rotate(-90 230 112.5)">S</text>
<text x="233.3" y="108.1">E</text>
<text x="253" y="111.8">VDD</text>
<text x="253" y="109.2">VSS</text>
<text x="253" y="119.4">R/W</text>
<text x="253" y="116.8">RS</text>
<text x="253" y="114.3">VO</text>
<text x="29.5" y="120.8" transform="rotate(-90 29.5 120.8)">1</text>
<text x="34.5" y="120.8" transform="rotate(-90 34.5 120.8)">3</text>
<text x="253" y="124.5">DB0</text>
<text x="253" y="121.9">E</text>
<text x="32" y="127.7" transform="rotate(-90 32 127.7)">2</text>
<text x="104.2" y="126.4" transform="rotate(-90 104.2 126.4)">(N/C)</text>
<text x="106.7" y="126.4" transform="rotate(-90 106.7 126.4)">IOREF</text>
<text x="109.3" y="126.4" transform="rotate(-90 109.3 126.4)">RESET</text>
<text x="111.8" y="126.4" transform="rotate(-90 111.8 126.4)">3.3V</text>
<text x="113.2" y="131.5" transform="rotate(-90 113.2 131.5)">5V</text>
<text x="114.3" y="126.4" transform="rotate(-90 114.3 126.4)">5V</text>
<text x="116.9" y="126.4" transform="rotate(-90 116.9 126.4)">GND..</text>
<text x="119.4" y="126.4" transform="rotate(-90 119.4 126.4)">GND.</text>
<text x="122" y="126.4" transform="rotate(-90 122 126.4)">VIN</text>
<text x="128.5" y="131.5" transform="rotate(-90 128.5 131.5)">A0</text>
<text x="129.6" y="126.4" transform="rotate(-90 129.6 126.4)">A0</text>
<text x="131" y="131.5" transform="rotate(-90 131 131.5)">A1</text>
<text x="132.1" y="126.4" transform="rotate(-90 132.1 126.4)">A1</text>
<text x="133.6" y="131.5" transform="rotate(-90 133.6 131.5)">A2</text>
<text x="134.7" y="126.4" transform="rotate(-90 134.7 126.4)">A2</text>
<text x="136.1" y="131.5" transform="rotate(-90 136.1 131.5)">A3</text>
<text x="137.2" y="126.4" transform="rotate(-90 137.2 126.4)">A3</text>
<text x="138.6" y="131.5" transform="rotate(-90 138.6 131.5)">A4</text>
<text x="139.7" y="126.4" transform="rotate(-90 139.7 126.4)">A4</text>
<text x="141.2" y="131.5" transform="rotate(-90 141.2 131.5)">A5</text>
<text x="142.3" y="126.4" transform="rotate(-90 142.3 126.4)">A5</text>
<text x="143.7" y="131.5" transform="rotate(-90 143.7 131.5)">A6</text>
<text x="144.8" y="126.4" transform="rotate(-90 144.8 126.4)">A6</text>
<text x="146.3" y="131.5" transform="rotate(-90 146.3 131.5)">A7</text>
<text x="147.4" y="126.4" transform="rotate(-90 147.4 126.4)">A7</text>
<text x="153.9" y="131.5" transform="rotate(-90 153.9 131.5)">A8</text>
<text x="155" y="126.4" transform="rotate(-90 155 126.4)">A8</text>
<text x="156.4" y="131.5" transform="rotate(-90 156.4 131.5)">A9</text>
<text x="157.5" y="126.4" transform="rotate(-90 157.5 126.4)">A9</text>
<text x="160.1" y="126.4" transform="rotate(-90 160.1 126.4)">A10</text>
<text x="162.6" y="126.4" transform="rotate(-90 162.6 126.4)">A11</text>
<text x="165.1" y="126.4" transform="rotate(-90 165.1 126.4)">A12</text>
<text x="167.7" y="126.4" transform="rotate(-90 167.7 126.4)">A13</text>
<text x="170.2" y="126.4" transform="rotate(-90 170.2 126.4)">A14</text>
<text x="172.8" y="126.4" transform="rotate(-90 172.8 126.4)">A15</text>
<text x="253" y="127">DB1</text>
<text x="253" y="129.5">DB2</text>
<text x="103.1" y="132.6" transform="rotate(-90 103.1 132.6)">N/C</text>
<text x="105.6" y="135.8" transform="rotate(-90 105.6 135.8)">I/OREF</text>
<text x="108.2" y="135.2" transform="rotate(-90 108.2 135.2)">RESET</text>
<text x="110.7" y="133.3" transform="rotate(-90 110.7 133.3)">3.3V</text>
<text x="115.8" y="134.6" transform="rotate(-90 115.8 134.6)">GND..</text>
<text x="118.3" y="134" transform="rotate(-90 118.3 134)">GND.</text>
<text x="120.9" y="132.6" transform="rotate(-90 120.9 132.6)">VIN</text>
<text x="158.9" y="132.7" transform="rotate(-90 158.9 132.7)">A10</text>
<text x="161.5" y="132.7" transform="rotate(-90 161.5 132.7)">A11</text>
<text x="164" y="132.7" transform="rotate(-90 164 132.7)">A12</text>
<text x="166.5" y="132.7" transform="rotate(-90 166.5 132.7)">A13</text>
<text x="169.1" y="132.7" transform="rotate(-90 169.1 132.7)">A14</text>
<text x="171.6" y="132.7" transform="rotate(-90 171.6 132.7)">A15</text>
<text x="253" y="132.1">DB3</text>
<text x="253" y="134.6">DB4</text>
<text x="253" y="137.2">DB5</text>
<text x="29.5" y="138.6" transform="rotate(-90 29.5 138.6)">1</text>
<text x="34.5" y="138.6" transform="rotate(-90 34.5 138.6)">3</text>
<text x="253" y="139.7">DB6</text>
<text x="253" y="142.2">DB7</text>
<text x="32" y="145.5" transform="rotate(-90 32 145.5)">2</text>
<text x="201.5" y="148.7">1</text>
<text x="253" y="144.8">A</text>
<text x="253" y="147.3">K</text>
<text x="201.5" y="151.3">2</text>
<text x="201.5" y="153.8">3</text>
<text x="77.7" y="158.9" transform="rotate(-90 77.7 158.9)">2</text>
<text x="201.5" y="156.3">4</text>
<text x="201.5" y="158.9">5</text>
<text x="78.8" y="164.4" transform="rotate(-90 78.8 164.4)">V+</text>
<text x="89.8" y="166.5">1</text>
<text x="74.3" y="170.1">V_OUT</text>
<text x="83.5" y="169">4</text>
<text x="89.8" y="169">2</text>
<text x="89.8" y="171.6">3</text>
<text x="78.8" y="177.2" transform="rotate(-90 78.8 177.2)">GND</text>
<text x="117.7" y="176.7">1</text>
<text x="117.7" y="179.2">3</text>
<text x="126.1" y="176.7">2</text>
<text x="126.1" y="179.2">4</text>
<text x="168.5" y="179.2">1</text>
<text x="77.7" y="181.1" transform="rotate(-90 77.7 181.1)">3</text>
<text x="117.7" y="181.7">5</text>
<text x="117.7" y="184.3">7</text>
<text x="126.1" y="181.7">6</text>
<text x="126.1" y="184.3">8</text>
<text x="168.5" y="181.7">2</text>
<text x="168.5" y="184.3">3</text>
<text x="117.7" y="186.8">9</text>
<text x="126.1" y="186.8">10</text>
<text x="168.5" y="186.8">4</text>
</g>
<g font-size="1.8" fill="#800000">
<text x="128.2" y="34.4" transform="rotate(-90 128.2 34.4)">+</text>
<text x="173.9" y="34.4" transform="rotate(-90 173.9 34.4)">+</text>
</g>
</svg>
